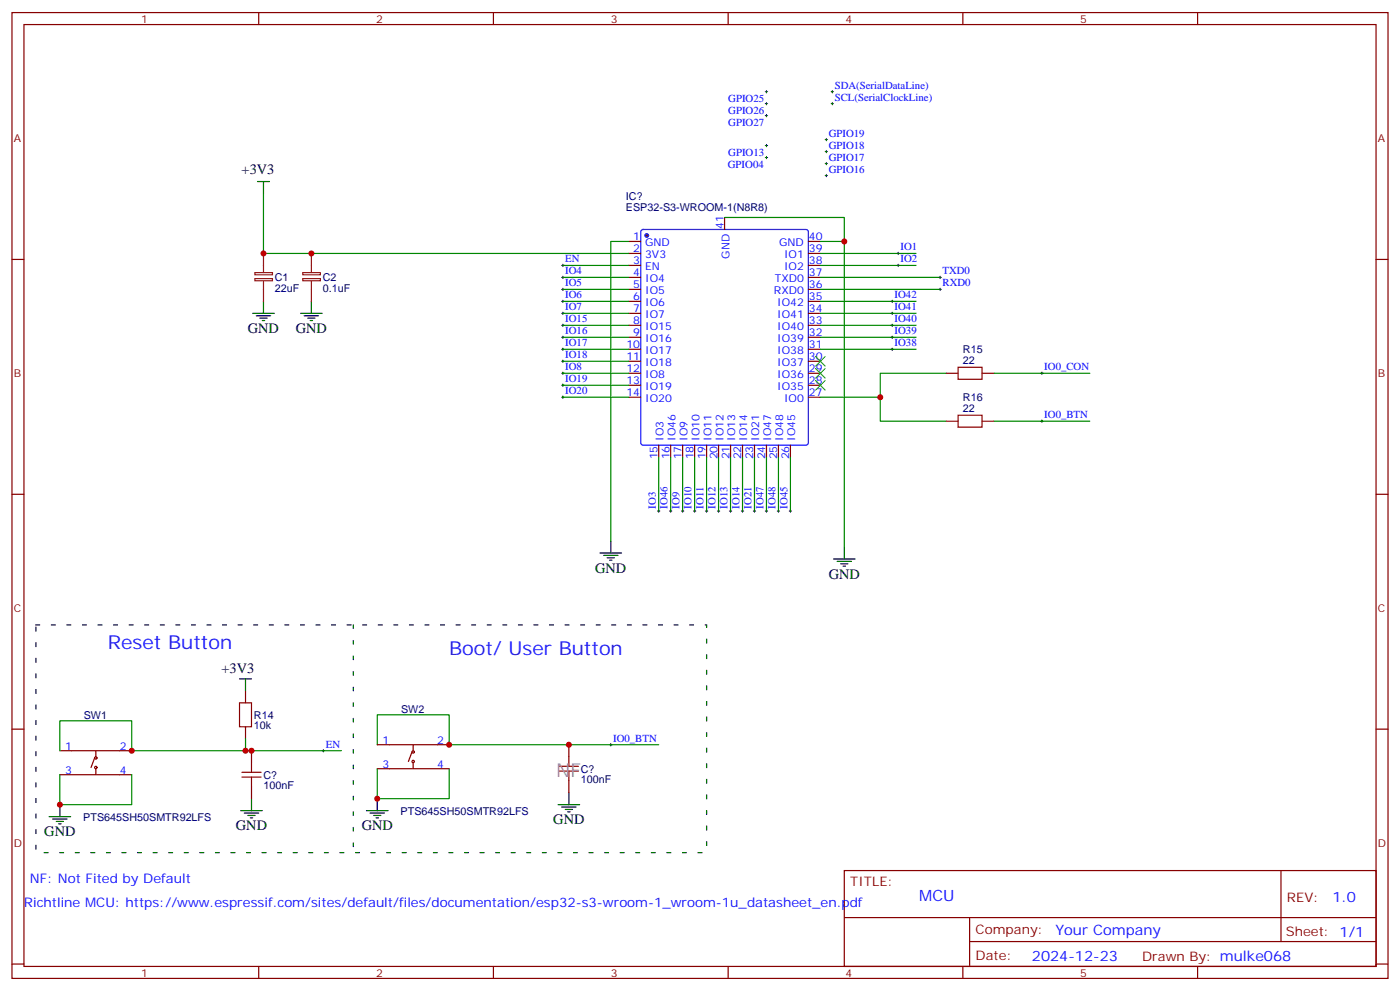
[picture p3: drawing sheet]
<svg xmlns="http://www.w3.org/2000/svg" width="412mm" height="292mm" viewBox="0 0 412 292" stroke-linecap="round" stroke-linejoin="round" font-family="sans-serif">
<g fill="none" stroke="#870000" stroke-width=".35">
<path d="M3.5 3.7h405.4v284.3h-405.4zM7.1 7.2h398.2v277.3h-398.2zM76.2 3.7v3.5M145.3 3.7v3.5M214.5 3.7v3.5M283.6 3.7v3.5M352.8 3.7v3.5M3.5 76.4h3.6M405.3 76.4h3.6M3.5 145.5h3.6M405.3 145.5h3.6M3.5 214.7h3.6"/>
<path d="M405.3 214.7h3.6M248.7 256.3h156.6v28.2h-156.6zM377.3 256.3v20.9M248.7 270.1h156.5M285.6 277.2h119.6M285.6 270.1v14.2M3.5 283.8h3.6M76.2 284.5v3.5M145.3 284.5v3.5M214.5 284.5v3.5M283.6 284.5v3.5M352.8 284.5v3.5"/>
<path d="M405.3 283.8h3.6"/>
</g>
<path d="M189 67.8l.4-.2h48l.5 .2 .2 .5v62.1l-.2 .5-.5 .2h-48l-.5-.3-.2-.4v-62.1z" fill="none" stroke="#00f" stroke-width=".35"/>
<circle cx="190.5" cy="69.3" r=".53" fill="#870000" stroke="#00f" stroke-width=".35"/>
<g fill="none" stroke="#870000" stroke-width=".35">
<path d="M185.2 71.1h3.5M185.2 74.6h3.5M185.2 78.1h3.5M213.4 64v3.6M238.1 71.1h3.6M238.1 74.6h3.6M238.1 78.1h3.6M185.2 81.7h3.5M185.2 85.2h3.5M185.2 88.7h3.5M185.2 92.3h3.5M185.2 95.8h3.5"/>
<path d="M185.2 99.3h3.5M238.1 81.7h3.6M238.1 85.2h3.6M238.1 88.7h3.6M238.1 92.3h3.6M238.1 95.8h3.6M238.1 99.3h3.6M185.2 102.8h3.5M185.2 106.4h3.5M185.2 109.9h3.5M185.2 113.4h3.5M185.2 116.9h3.5"/>
<path d="M238.1 102.8h3.6M238.1 106.4h3.6M238.1 109.9h3.6M238.1 113.4h3.6M238.1 116.9h3.6M278.7 109.9h3.5M289.3 109.9h3.5M194 131.1v3.5M197.6 131.1v3.5M201.1 131.1v3.5M204.6 131.1v3.5M208.1 131.1v3.5"/>
<path d="M211.7 131.1v3.5M215.2 131.1v3.5M218.7 131.1v3.5M222.2 131.1v3.5M225.8 131.1v3.5M229.3 131.1v3.5M232.8 131.1v3.5M278.7 124h3.5M289.3 124h3.5M72.3 203.4v3.5M72.3 214v3.5M111.1 219.3h21.2"/>
<path d="M121.7 219.3v1.7M167.6 219.3v3.5M17.6 228.1h21.2M17.6 221h21.2M27.9 223.1l-1.1 2.9M28.2 221v1.8M28.2 226.3v1.8M74.1 221v3.5M74.1 231.6v3.5M111.1 226.3h21.2M121.4 221.4l-1.1 2.8M121.7 224.5v1.8"/>
<path d="M167.6 229.8v3.6"/>
<circle cx="28.2" cy="226" r=".35"/>
<circle cx="28.2" cy="223.1" r=".35"/>
<circle cx="121.7" cy="221.4" r=".35"/>
<circle cx="121.7" cy="224.2" r=".35"/>
</g>
<g fill="none" stroke="#000" stroke-width=".29">
<path d="M225.4 34h.7M225.4 30.5h.7M225.4 27h.7M225.8 26.6v.7M225.8 30.2v.7M225.8 33.7v.7M244.8 30.5h.7M244.8 27h.7M245.2 26.6v.7M245.2 30.2v.7M225.4 46.4h.7M225.4 42.9h.7"/>
<path d="M225.8 42.5v.7M225.8 46v.7M243.1 41.1h.7M243.1 44.6h.7M243.1 48.2h.7M243.1 51.7h.7M243.4 40.7v.8M243.4 44.3v.7M243.4 47.8v.7M243.4 51.3v.7M165.5 78.1h.7M165.8 77.8v.7"/>
<path d="M264.2 74.6h.7M264.2 78.1h.7M264.6 74.3v.7M264.6 77.8v.7M165.5 81.7h.7M165.5 85.2h.7M165.5 88.7h.7M165.5 92.3h.7M165.5 95.8h.7M165.5 99.3h.7M165.8 81.3v.7M165.8 84.8v.7"/>
<path d="M165.8 88.4v.7M165.8 91.9v.7M165.8 95.4v.7M165.8 99v.7M262.5 88.7h.7M262.5 92.3h.7M262.5 95.8h.7M262.5 99.3h.7M262.8 88.4v.7M262.8 91.9v.7M262.8 95.4v.7M262.8 99v.7"/>
<path d="M276.6 81.7h.7M276.6 85.2h.7M276.9 81.3v.7M276.9 84.8v.7M165.5 109.9h.7M165.5 102.8h.7M165.5 106.4h.7M165.5 113.4h.7M165.5 116.9h.7M165.8 102.5v.7M165.8 106v.7M165.8 109.5v.7"/>
<path d="M165.8 113.1v.7M165.8 116.6v.7M262.5 102.8h.7M262.8 102.5v.7M306.6 109.9h.7M306.9 109.5v.7M306.6 124h.7M306.9 123.6v.8M193.7 150.5h.7M194 150.1v.7M197.2 150.5h.7M197.6 150.1v.7"/>
<path d="M200.7 150.5h.7M201.1 150.1v.7M204.3 150.5h.7M204.6 150.1v.7M207.8 150.5h.7M208.1 150.1v.7M211.3 150.5h.7M211.7 150.1v.7M214.8 150.5h.7M215.2 150.1v.7M218.4 150.5h.7M218.7 150.1v.7"/>
<path d="M221.9 150.5h.7M222.2 150.1v.7M225.4 150.5h.7M225.8 150.1v.7M229 150.5h.7M229.3 150.1v.7M232.5 150.5h.7M232.8 150.1v.7M179.6 219.3h.7M179.9 218.9v.7M94.9 221h.7M95.2 220.7v.7"/>
</g>
<g fill="none" stroke="#000" stroke-width=".35">
<path d="M75.8 53.4h3.6M77.6 53.4v3.6M74.4 92.3h6.4M75.5 93h4.2M76.6 93.7h2.1M77.3 94.4h.7M77.6 88.7v3.6M88.5 92.3h6.4M89.6 93h4.2M90.7 93.7h2.1M91.4 94.4h.7M91.7 88.7v3.6"/>
<path d="M179.9 159.3v3.5M176.7 162.8h6.4M177.8 163.5h4.2M178.9 164.2h2.1M179.6 164.9h.7M245.5 164.6h6.4M246.6 165.3h4.2M247.6 166h2.2M248.4 166.7h.7M248.7 161v3.6M70.6 199.8h3.5M72.3 199.8v3.6"/>
<path d="M17.6 236.9v3.5M70.9 238.7h6.4M72 239.4h4.2M74.1 235.1v3.6M107.9 238.7h6.4M109 239.4h4.2M111.1 235.1v3.6M164.4 236.9h6.3M165.5 237.6h4.2M166.5 238.3h2.1M167.2 239h.7M167.6 233.4v3.5"/>
<path d="M14.5 240.4h6.3M15.5 241.1h4.3M16.6 241.8h2.1M17.3 242.5h.7M73 240.1h2.1M73.7 240.8h.7M110.1 240.1h2.1M110.8 240.8h.7"/>
</g>
<g fill="none" stroke="#008700" stroke-width=".35">
<path d="M77.6 57v17.6h107.6M165.8 78.1h19.4M185.2 71.1h-5.3v88.2M213.4 64h35.3v7.1M241.7 71.1h7v89.9M241.7 78.1h28.2M241.7 74.6h28.2M165.8 81.7h19.4M165.8 85.2h19.4M165.8 88.7h19.4M165.8 92.3h19.4M165.8 95.8h19.4"/>
<path d="M165.8 99.3h19.4M241.7 81.7h35.2M241.7 85.2h35.2M241.7 88.7h28.2M241.7 92.3h28.2M241.7 95.8h28.2M241.7 99.3h28.2M165.8 109.9h19.4M165.8 102.8h19.4M165.8 116.9h19.4M165.8 113.4h19.4M165.8 106.4h19.4"/>
<path d="M241.7 116.9h17.6v7.1h19.4M241.7 102.8h28.2M278.7 109.9h-19.4v7M292.8 109.9h28.2M194 134.6v15.9M197.6 134.6v15.9M201.1 134.6v15.9M204.6 134.6v15.9M208.1 134.6v15.9M211.7 134.6v15.9M215.2 134.6v15.9M218.7 134.6v15.9"/>
<path d="M222.2 134.6v15.9M225.8 134.6v15.9M229.3 134.6v15.9M232.8 134.6v15.9M292.8 124h28.2M72.3 217.5v3.5M111.1 219.3v-8.9h21.2v8.9h61.7M17.6 228.1v8.8h21.2v-8.8M17.6 221v-8.8h21.2v8.8h61.7M111.1 226.3v8.8h21.2v-8.8"/>
</g>
<path d="M240.2 112l2.9 2.8M240.2 108.5l2.9 2.8M240.2 105l2.9 2.8M243.1 112l-2.9 2.8M243.1 108.5l-2.9 2.8M243.1 105l-2.9 2.8" fill="none" stroke="#3c3" stroke-width=".35"/>
<path d="M77.6 74.6v5.7M91.7 74.6v5.7M75.1 82h5.2v.7h-5.2zM75.1 80.3h5.2v.6h-5.2zM77.6 82.7v6M89.2 82h5.2v.7h-5.2zM89.2 80.3h5.2v.6h-5.2zM91.7 82.7v6" fill="none" stroke="#8c2424" stroke-width=".35"/>
<path d="M282.2 108.1h7.1v3.6h-7.1zM282.2 122.2h7.1v3.6h-7.1zM70.6 206.9h3.5v7.1h-3.5zM71.3 227.4h5.6M71.3 228.8h5.6M74.1 224.5v2.9M74.1 228.8v2.8M164.7 225.6h5.7M164.7 227h5.7M167.6 222.8v2.8M167.6 227v2.8" fill="none" stroke="#a10000" stroke-width=".35"/>
<path d="M10.6 184h197.5v67h-197.5zM104.1 184v67" fill="none" stroke="#000" stroke-width=".35" stroke-dasharray="1.1 3.5"/>
<g fill="#c00">
<circle cx="248.7" cy="71.1" r=".88"/>
<circle cx="77.6" cy="74.6" r=".88"/>
<circle cx="91.7" cy="74.6" r=".88"/>
<circle cx="17.6" cy="236.9" r=".88"/>
<circle cx="38.8" cy="221" r=".88"/>
<circle cx="74.1" cy="221" r=".88"/>
<circle cx="167.6" cy="219.3" r=".88"/>
<circle cx="132.3" cy="219.3" r=".88"/>
<circle cx="111.1" cy="235.1" r=".88"/>
<circle cx="259.3" cy="116.9" r=".88"/>
<circle cx="72.3" cy="221" r=".88"/>
</g>
<g font-size="5.6" fill="#00f">
<text x="31.7" y="191">Reset Button</text>
<text x="132.3" y="192.8">Boot/ User Button</text>
</g>
<text font-size="5.6" fill="#999" x="163.8" y="228.6">NF</text>
<text font-size="4.6" fill="#00f" x="270.8" y="265.3">MCU</text>
<g font-size="4.2">
<text x="71.2" y="51.3">+3V3</text>
<text x="73" y="97.9">GND</text>
<text x="87.1" y="97.9">GND</text>
<text x="175.3" y="168.8">GND</text>
<text x="244.1" y="170.6">GND</text>
<text x="65.3" y="198.1">+3V3</text>
<text x="69.5" y="244.3">GND</text>
<text x="106.5" y="244.3">GND</text>
<text x="163" y="242.5">GND</text>
<text x="13.1" y="246.1">GND</text>
</g>
<g font-size="4.2" fill="#00f">
<text x="392.5" y="265.6">1.0</text>
<text x="310.9" y="275.1">Your Company</text>
<text x="304" y="282.9">2024-12-23</text>
</g>
<g font-size="3.9" fill="#00f">
<text x="8.8" y="259.8">NF: Not Fited by Default</text>
<text x="7.1" y="266.9">Richtline MCU: https://www.espressif.com/sites/default/files/documentation/esp32-s3-wroom-1_wroom-1u_datasheet_en.pdf</text>
</g>
<g font-size="3.9" fill="#800">
<text x="250.5" y="260.9">TITLE:</text>
<text x="379.1" y="265.6">REV:</text>
<text x="287.4" y="275.1">Company:</text>
<text x="378.7" y="275.7">Sheet: 1/1</text>
<text x="287.4" y="282.8">Date:</text>
<text x="336.4" y="282.8">Drawn By: mulke068</text>
</g>
<g font-size="3.2" fill="#800">
<text x="41.6" y="6.7">1</text>
<text x="110.8" y="6.7">2</text>
<text x="179.9" y="6.7">3</text>
<text x="249.1" y="6.7">4</text>
<text x="318.2" y="6.7">5</text>
<text x="4.1" y="41.8">A</text>
<text x="405.9" y="41.8">A</text>
<text x="4.1" y="110.9">B</text>
<text x="405.9" y="110.9">B</text>
<text x="4.1" y="180.1">C</text>
<text x="405.9" y="180.1">C</text>
<text x="4.1" y="249.2">D</text>
<text x="405.9" y="249.2">D</text>
<text x="41.6" y="287.5">1</text>
<text x="110.8" y="287.5">2</text>
<text x="179.9" y="287.5">3</text>
<text x="249.1" y="287.5">4</text>
<text x="318.2" y="287.5">5</text>
</g>
<g font-size="3.2" fill="#00f">
<text x="245.9" y="26.1">SDA(SerialDataLine)</text>
<text x="245.9" y="29.6">SCL(SerialClockLine)</text>
<text x="214.5" y="33.6">GPIO26</text>
<text x="214.5" y="30.1">GPIO25</text>
<text x="214.5" y="37.2">GPIO27</text>
<text x="244.1" y="40.2">GPIO19</text>
<text x="214.5" y="46">GPIO13</text>
<text x="244.1" y="43.7">GPIO18</text>
<text x="244.1" y="47.3">GPIO17</text>
<text x="214.4" y="49.6">GPIO04</text>
<text x="244.1" y="50.8">GPIO16</text>
<text x="186.5" y="70.7">1</text>
<text x="213.1" y="67.4" transform="rotate(-90 213.1 67.4)">41</text>
<text x="238.3" y="70.7">40</text>
<text x="166.5" y="77.3">EN</text>
<text x="186.5" y="74.3">2</text>
<text x="186.5" y="77.8">3</text>
<text x="190" y="72.5">GND</text>
<text x="190" y="76">3V3</text>
<text x="214.8" y="76.1" transform="rotate(-90 214.8 76.1)">GND</text>
<text x="229.5" y="72.5">GND</text>
<text x="231" y="76">IO1</text>
<text x="238.3" y="77.8">38</text>
<text x="238.3" y="74.3">39</text>
<text x="265.3" y="73.7">IO1</text>
<text x="265.3" y="77.3">IO2</text>
<text x="166.5" y="80.8">IO4</text>
<text x="186.5" y="81.3">4</text>
<text x="190" y="79.6">EN</text>
<text x="190" y="83.1">IO4</text>
<text x="228.2" y="83.1">TXD0</text>
<text x="231" y="79.6">IO2</text>
<text x="238.3" y="81.3">37</text>
<text x="277.6" y="80.8">TXD0</text>
<text x="166.5" y="84.3">IO5</text>
<text x="166.5" y="87.8">IO6</text>
<text x="186.5" y="84.8">5</text>
<text x="186.5" y="88.4">6</text>
<text x="190" y="86.6">IO5</text>
<text x="228" y="86.6">RXD0</text>
<text x="238.3" y="88.4">35</text>
<text x="238.3" y="84.8">36</text>
<text x="263.5" y="87.8">IO42</text>
<text x="277.6" y="84.3">RXD0</text>
<text x="166.5" y="91.4">IO7</text>
<text x="166.5" y="94.9">IO15</text>
<text x="186.5" y="91.9">7</text>
<text x="186.5" y="95.4">8</text>
<text x="190" y="90.1">IO6</text>
<text x="190" y="93.7">IO7</text>
<text x="229" y="93.7">IO41</text>
<text x="229" y="90.1">IO42</text>
<text x="238.3" y="95.4">33</text>
<text x="238.3" y="91.9">34</text>
<text x="263.5" y="94.9">IO40</text>
<text x="263.5" y="91.4">IO41</text>
<text x="166.5" y="98.4">IO16</text>
<text x="166.5" y="102">IO17</text>
<text x="186.5" y="99">9</text>
<text x="190" y="97.2">IO15</text>
<text x="190" y="100.7">IO16</text>
<text x="229" y="100.7">IO39</text>
<text x="229" y="97.2">IO40</text>
<text x="238.3" y="99">32</text>
<text x="263.5" y="102">IO38</text>
<text x="263.5" y="98.4">IO39</text>
<text x="166.5" y="105.5">IO18</text>
<text x="184.5" y="102.5">10</text>
<text x="184.5" y="106">11</text>
<text x="190" y="104.2">IO17</text>
<text x="190" y="107.8">IO18</text>
<text x="229" y="107.8">IO37</text>
<text x="229" y="104.2">IO38</text>
<text x="238.3" y="106">30</text>
<text x="238.3" y="102.5">31</text>
<text x="166.5" y="109">IO8</text>
<text x="166.5" y="112.5">IO19</text>
<text x="184.5" y="109.5">12</text>
<text x="184.5" y="113.1">13</text>
<text x="190" y="111.3">IO8</text>
<text x="229" y="111.3">IO36</text>
<text x="238.3" y="113.1">28</text>
<text x="238.3" y="109.5">29</text>
<text x="307.6" y="109">IO0_CON</text>
<text x="166.5" y="116.1">IO20</text>
<text x="184.5" y="116.6">14</text>
<text x="190" y="114.8">IO19</text>
<text x="190" y="118.4">IO20</text>
<text x="229" y="114.8">IO35</text>
<text x="231" y="118.4">IO0</text>
<text x="238.3" y="116.6">27</text>
<text x="307.6" y="123.1">IO0_BTN</text>
<text x="195.4" y="129.8" transform="rotate(-90 195.4 129.8)">IO3</text>
<text x="199" y="129.8" transform="rotate(-90 199 129.8)">IO46</text>
<text x="202.5" y="129.8" transform="rotate(-90 202.5 129.8)">IO9</text>
<text x="206" y="129.8" transform="rotate(-90 206 129.8)">IO10</text>
<text x="209.5" y="129.8" transform="rotate(-90 209.5 129.8)">IO11</text>
<text x="213.1" y="129.8" transform="rotate(-90 213.1 129.8)">IO12</text>
<text x="216.6" y="129.8" transform="rotate(-90 216.6 129.8)">IO13</text>
<text x="220.1" y="129.8" transform="rotate(-90 220.1 129.8)">IO14</text>
<text x="223.7" y="129.8" transform="rotate(-90 223.7 129.8)">IO21</text>
<text x="227.2" y="129.8" transform="rotate(-90 227.2 129.8)">IO47</text>
<text x="230.7" y="129.8" transform="rotate(-90 230.7 129.8)">IO48</text>
<text x="234.2" y="129.8" transform="rotate(-90 234.2 129.8)">IO45</text>
<text x="193.7" y="135.3" transform="rotate(-90 193.7 135.3)">15</text>
<text x="197.2" y="135.3" transform="rotate(-90 197.2 135.3)">16</text>
<text x="200.7" y="135.3" transform="rotate(-90 200.7 135.3)">17</text>
<text x="204.3" y="135.3" transform="rotate(-90 204.3 135.3)">18</text>
<text x="207.8" y="135.3" transform="rotate(-90 207.8 135.3)">19</text>
<text x="211.3" y="135.3" transform="rotate(-90 211.3 135.3)">20</text>
<text x="214.8" y="135.3" transform="rotate(-90 214.8 135.3)">21</text>
<text x="218.4" y="135.3" transform="rotate(-90 218.4 135.3)">22</text>
<text x="221.9" y="135.3" transform="rotate(-90 221.9 135.3)">23</text>
<text x="225.4" y="135.3" transform="rotate(-90 225.4 135.3)">24</text>
<text x="229" y="135.3" transform="rotate(-90 229 135.3)">25</text>
<text x="232.5" y="135.3" transform="rotate(-90 232.5 135.3)">26</text>
<text x="193.1" y="149.8" transform="rotate(-90 193.1 149.8)">IO3</text>
<text x="196.7" y="149.8" transform="rotate(-90 196.7 149.8)">IO46</text>
<text x="200.2" y="149.8" transform="rotate(-90 200.2 149.8)">IO9</text>
<text x="203.7" y="149.8" transform="rotate(-90 203.7 149.8)">IO10</text>
<text x="207.3" y="149.8" transform="rotate(-90 207.3 149.8)">IO11</text>
<text x="210.8" y="149.8" transform="rotate(-90 210.8 149.8)">IO12</text>
<text x="214.3" y="149.8" transform="rotate(-90 214.3 149.8)">IO13</text>
<text x="217.8" y="149.8" transform="rotate(-90 217.8 149.8)">IO14</text>
<text x="221.4" y="149.8" transform="rotate(-90 221.4 149.8)">IO21</text>
<text x="224.9" y="149.8" transform="rotate(-90 224.9 149.8)">IO47</text>
<text x="228.4" y="149.8" transform="rotate(-90 228.4 149.8)">IO48</text>
<text x="232" y="149.8" transform="rotate(-90 232 149.8)">IO45</text>
<text x="19.1" y="220.7">1</text>
<text x="35.3" y="220.7">2</text>
<text x="96" y="220.1">EN</text>
<text x="112.6" y="218.9">1</text>
<text x="128.8" y="218.9">2</text>
<text x="180.6" y="218.4">IO0_BTN</text>
<text x="19.1" y="227.7">3</text>
<text x="35.3" y="227.7">4</text>
<text x="112.6" y="226">3</text>
<text x="128.8" y="226">4</text>
</g>
<g font-size="3.2" fill="#000080">
<text x="184.4" y="59">IC?</text>
<text x="184.4" y="62.1">ESP32-S3-WROOM-1(N8R8)</text>
<text x="81" y="82.8">C1</text>
<text x="95.1" y="82.8">C2</text>
<text x="81" y="86">22uF</text>
<text x="95.1" y="86">0.1uF</text>
<text x="283.6" y="107.1">22</text>
<text x="283.6" y="103.9">R15</text>
<text x="283.6" y="118">R16</text>
<text x="283.6" y="121.2">22</text>
<text x="118.1" y="209.8">SW2</text>
<text x="24.7" y="211.6">SW1</text>
<text x="74.8" y="214.8">10k</text>
<text x="74.8" y="211.6">R14</text>
<text x="171.1" y="227.5">C?</text>
<text x="77.6" y="232.4">100nF</text>
<text x="77.6" y="229.2">C?</text>
<text x="171.1" y="230.6">100nF</text>
<text x="118" y="239.8">PTS645SH50SMTR92LFS</text>
<text x="24.5" y="241.6">PTS645SH50SMTR92LFS</text>
</g>
</svg>
